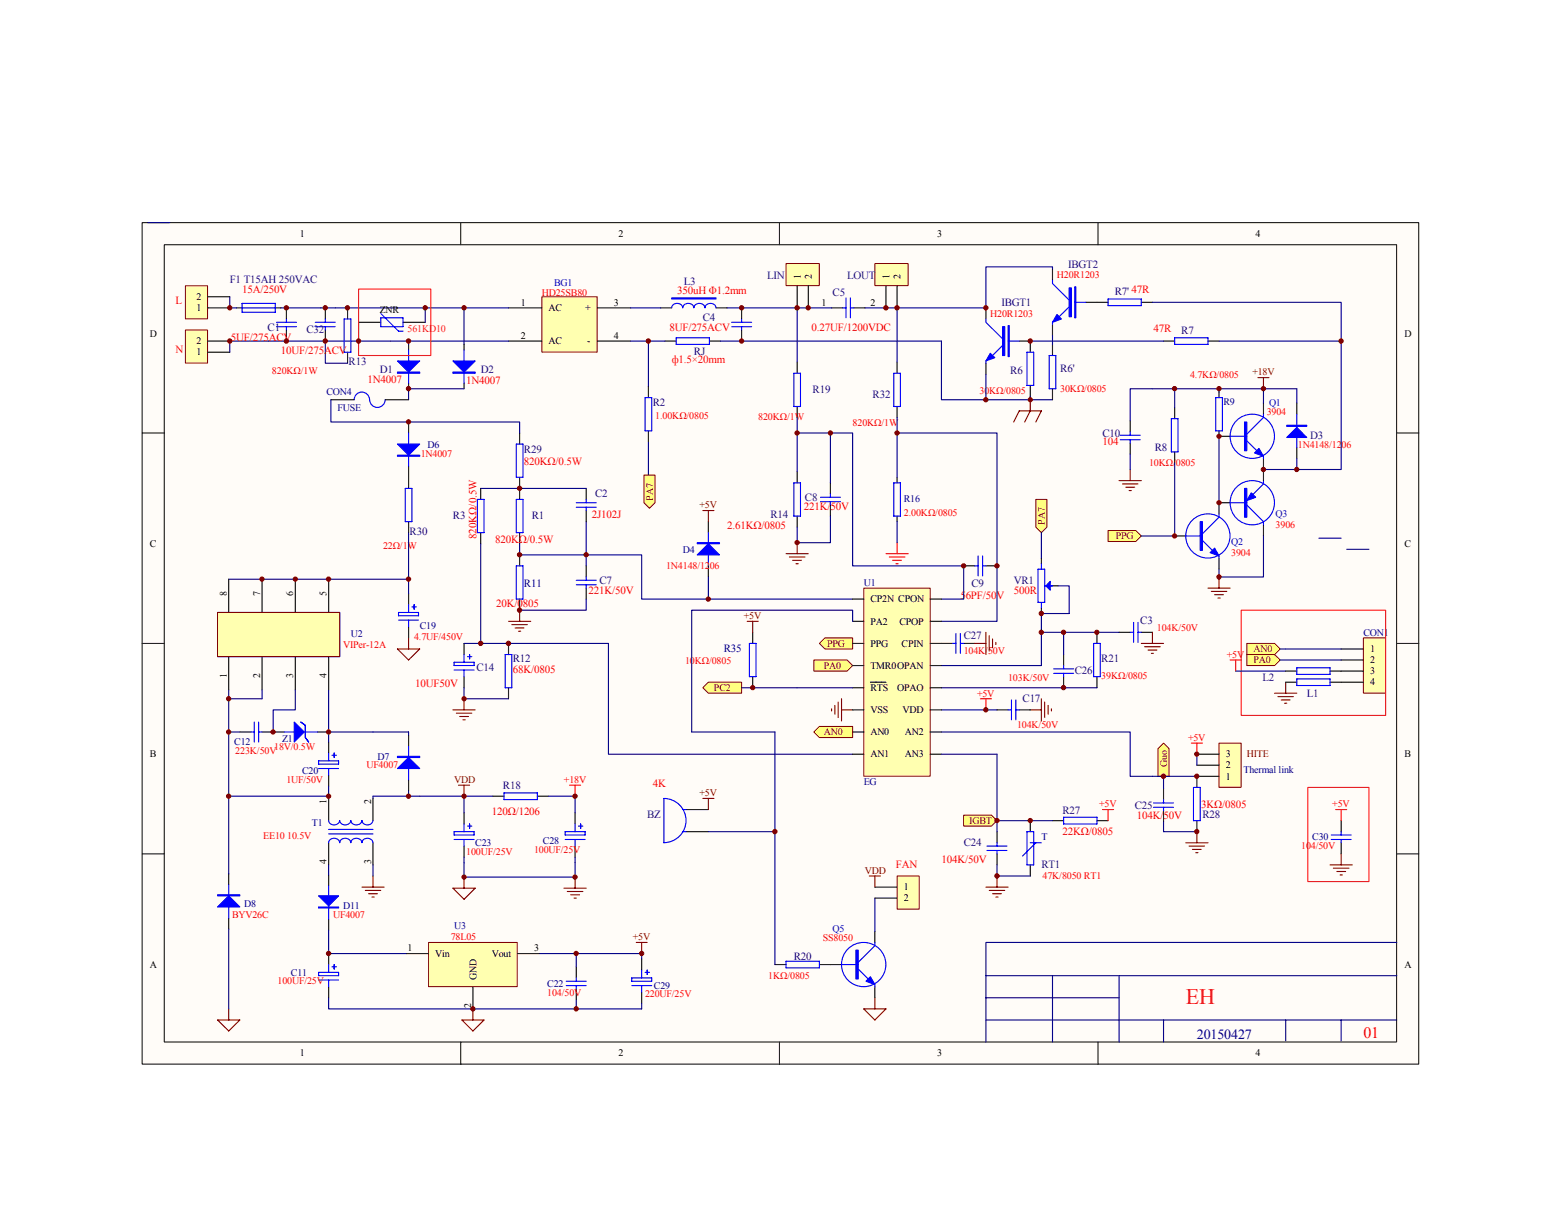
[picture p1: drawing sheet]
<svg xmlns="http://www.w3.org/2000/svg" width="279mm" height="216mm" viewBox="0 0 279 216" stroke-linecap="round" stroke-linejoin="round" font-family="sans-serif">
<path d="M25.4 39.9h228.5v150.6h-228.5z" fill="#fffcf8"/>
<g fill="none" stroke="#000" stroke-width=".18">
<path d="M25.4 39.9h228.5v150.6h-228.5zM82.5 39.9v3.9M139.5 39.9v3.9M196.5 39.9v3.9M29.4 43.8h220.6v142.7h-220.6zM25.4 77.5h4M250 77.5h4M25.4 115.2h4M250 115.2h4M25.4 152.9h4M250 152.9h4M82.5 186.6v3.9"/>
<path d="M139.5 186.6v3.9M196.5 186.6v3.9"/>
</g>
<path d="M140.7 47.2h5.9v3.9h-5.9z" fill="#ffffb0"/>
<path d="M140.7 47.2h5.9v3.9h-5.9z" fill="none" stroke="#800000" stroke-width=".18"/>
<path d="M142.7 51.2v3.9M144.7 51.2v3.9" fill="none" stroke="#000" stroke-width=".2"/>
<path d="M156.6 47.2h5.9v3.9h-5.9z" fill="#ffffb0"/>
<path d="M156.6 47.2h5.9v3.9h-5.9z" fill="none" stroke="#800000" stroke-width=".18"/>
<g fill="none" stroke="#000" stroke-width=".2">
<path d="M42.3 55.1h1M49.3 55.1h1M118.2 55.1h2M128.2 55.1h2M132.7 55.1v2M132.7 59.1v2M148.8 55.1h2M152.8 55.1h2M158.6 51.2v3.9M160.6 51.2v3.9M176.5 55.1v2M176.5 65v2"/>
<path d="M182.4 61.1h2v2M184.4 69v2M208.3 61.1h1.9M216.2 61.1h2M142.7 84.5v1.9M142.7 92.4v2"/>
</g>
<g fill="none" stroke="#00f" stroke-width=".2">
<path d="M43.3 55.1h6M43.3 54.3h6v1.6h-6zM120.2 55.1a1.01 1.01 0 0 1 1-.8 1.01 1.01 0 0 1 1 .8 1.02 1.02 0 0 1 1-.8 1.02 1.02 0 0 1 1 .8M124.2 55.1a1.01 1.01 0 0 1 1-.8 1.01 1.01 0 0 1 1 .8 1.01 1.01 0 0 1 1-.8 1.01 1.01 0 0 1 .9 .8M131 58.5h3.5M131 57.7h3.5M132.7 57.1v.6M132.7 58.5v.6M150.8 55.1h.6M151.4 53.3v3.6M152.2 55.1h.6M152.2 53.3v3.6"/>
<path d="M176.5 57.1v.6l3 3M176.5 64.6v.4M179.5 61.8l-1.8 1.8M180.4 61.1h2M183.8 63.1h1.2v5.9h-1.2zM210.2 60.5h6v1.2h-6zM142.1 86.4h1.2v6h-1.2z"/>
</g>
<g fill="#00f" stroke="#00f" stroke-width=".2">
<path d="M177.2 63.2l.9 .8-1.6 .6z"/>
<path d="M180.4 58.3h.2v5.5h-.2z" fill-rule="evenodd"/>
<path d="M179.5 58.5h.3v5.1h-.3z" fill-rule="evenodd"/>
<path d="M120.2 53.3h8v.2h-8z" fill-rule="evenodd"/>
</g>
<path d="M160.6 156.8h3.9v6h-3.9z" fill="#ffffb0"/>
<path d="M160.6 156.8h3.9v6h-3.9z" fill="none" stroke="#800000" stroke-width=".18"/>
<g fill="none" stroke="#000" stroke-width=".2">
<path d="M73.1 61.7v1M73.1 68.6v1M119 61.1h2M127 61.1h2M202.3 75.3v2M202.3 79.3v2M210.2 73v2M86 87.4v2M86 95.4v1.9M93 87.4v2M93 95.4v1.9M93 99.3v2"/>
<path d="M104.9 87.4v2M104.9 91.4v2M148.6 86.4v2M148.6 90.4v2M186.4 99.9v1M210.2 80.9v2M83.1 115.2v2M93 107.3v1.9M104.9 101.3v2M104.9 105.3v2M172.5 101.3h2M176.5 101.3h2"/>
<path d="M186.4 108.8v1M188.4 104.9h1M190.4 117.2v1.9M83.1 121.1v2M178.5 127.1h1.9M182.4 127.1h2M190.4 121.1v2M214.2 139v2M122.8 148.9h4M122.8 144.9h4M156.6 158.8h4M178.5 148.9v2"/>
<path d="M178.5 152.9v1.9M184.4 146.9v2M184.4 154.8v2M188.4 146.9h2M196.3 146.9h2M208.3 141.2v1.9M208.3 145.1v2M214.2 146.9v2M138.7 172.7h2M146.7 172.7h1.9M156.6 160.8h4"/>
</g>
<g fill="none" stroke="#800000" stroke-width=".2">
<path d="M225.2 67.6h1.9M226.1 67.6v2M140.7 99.1h4M141.3 99.7h2.8M142.7 97.2v1.9M200.3 86h4M200.9 86.6h2.8M201.5 87.2h1.6M202.1 87.8h.4M202.3 84.1v1.9M141.9 100.3h1.6M142.5 100.9h.4"/>
<path d="M184.4 127.1h2M186.4 125.1v4M187 125.7v2.8M187.6 126.3v1.6M188.2 126.9v.4M228.1 124.1h4M228.7 124.7h2.8M229.3 125.3h1.6M229.9 125.9h.4M230.1 122.1v2M155.6 156.8h2M156.6 156.8v2"/>
<path d="M212.2 150.9h4M212.8 151.5h2.8M213.4 152.1h1.6M214 152.7h.4M214.2 148.9v2"/>
</g>
<g fill="none" stroke="#00f" stroke-width=".2">
<path d="M73.1 62.7v5.9M121 60.5h6v1.2h-6zM200.5 78.7h3.6M200.5 77.9h3.6M202.3 77.3v.6M202.3 78.7v.6M209.7 75h1.1v5.9h-1.1zM85.4 89.4h1.2v6h-1.2zM92.4 89.4h1.2v6h-1.2zM103.1 90.8h3.6M103.1 90h3.6M104.9 89.4v.6"/>
<path d="M104.9 90.8v.6M146.9 89.8h3.5M146.9 89h3.5M148.6 88.4v.6M148.6 89.8v.6M175.1 99.5v3.6M175.9 99.5v3.6M81.3 118.6h3.6v.5h-3.6zM81.3 120h3.6M83.1 117.2v1.4M83.1 120v1.1M83.7 117.6h.8"/>
<path d="M84.1 117.2v.8M92.4 101.3h1.2v6h-1.2zM103.1 104.7h3.6M103.1 103.9h3.6M104.9 103.3v.6M104.9 104.7v.6M174.5 101.3h.6M175.9 101.3h.6M185.8 101.9h1.2v5.9h-1.2zM186.4 100.9v1M186.4 107.8v1M187 104.9h1.4"/>
<path d="M188.6 119.7h3.6M190.4 119.1v.6M180.4 127.1h.6M181 125.3v3.6M181.8 127.1h.6M181.8 125.3v3.6M188.6 120.5h3.6M190.4 120.5v.6M118.8 142.9a4 4 0 0 1 4 4 4 4 0 0 1-4 4M118.8 142.9v8M122.2 144.9h.6M122.2 148.9h.6"/>
<path d="M176.7 151.5h3.5M176.7 152.3h3.5M178.5 150.9v.6M178.5 152.3v.6M183.8 148.9h1.2v5.9h-1.2zM184.4 150.9h2M185.4 150.9l-2.4 2.3M190.4 146.3h5.9v1.2h-5.9zM206.5 143.7h3.5M206.5 144.5h3.5M208.3 143.1v.6M208.3 144.5v.6"/>
<path d="M213.6 141h1.2v5.9h-1.2zM140.7 172.1h6v1.2h-6z"/>
</g>
<g fill="#00f" stroke="#00f" stroke-width=".2">
<path d="M71.1 64.6h4l-2 2z"/>
<path d="M188 104.1v1.6l-.8-.8z"/>
<path d="M71.1 66.6h4v.2h-4z" fill-rule="evenodd"/>
</g>
<path d="M213.2 133h2M214.2 133v2M197.3 144.9h2M198.3 144.9v2" fill="none" stroke="#f00" stroke-width=".2"/>
<path d="M218.2 133.1h3.9v7.8h-3.9z" fill="#ffffb0"/>
<path d="M218.2 133h3.9v7.9h-3.9z" fill="none" stroke="#800000" stroke-width=".18"/>
<path d="M214.2 139h4M214.2 137h4M214.2 135h4" fill="none" stroke="#000" stroke-width=".2"/>
<path d="M97 53.1h9.9v9.9h-9.9z" fill="#ffffb0"/>
<path d="M97 53.1h9.9v9.9h-9.9z" fill="none" stroke="#800000" stroke-width=".18"/>
<g fill="none" stroke="#000" stroke-width=".2">
<path d="M91 55.1h6M106.9 55.1h6M73.1 75.5v2M91 61.1h6M93 77.5v2M106.9 61.1h6M142.7 64.8v2M142.7 72.8v1.9M160.6 64.8v2M160.6 72.8v1.9M218.2 78.1h2M226.1 72.2v1.9"/>
<path d="M232.1 72.2v1.9M73.1 83.5v1.9M93 85.4v2M210.2 95.9h2M218.2 99.9v2M220.2 90h-2v2M226.1 82.1v3.9M226.1 94v1.9M232.1 80.1v2M73.1 106.3v1.9M73.1 112.2v2M168.5 115.2h2"/>
<path d="M172.5 115.2h2M42.9 131h2M46.9 131h2M58.8 132.8v2M58.8 138.8v2M73.1 131.6v2M73.1 139.6v2M40.9 156.4v2M83.1 145.5v2M83.1 151.5v2M40.9 164.4v1.9M148.6 172.7h2"/>
<path d="M156.6 166.7v2M156.6 176.7v1.9"/>
</g>
<g fill="none" stroke="#00f" stroke-width=".2">
<path d="M73.1 77.5v6M92.4 79.5h1.2v5.9h-1.2zM142.1 66.8h1.2v6h-1.2zM160 66.8h1.2v6h-1.2zM220.2 78.1h3M223.2 78.9l1.8 1.8M226.1 74.1v.6l-2.9 3M232.1 74.1v6M212.2 95.9h3M215.2 96.8l1.8 1.7M218.2 92v.6l-3 3M218.2 99.5v.4"/>
<path d="M220.2 90h3M223.2 90.4l2.9 3v.6M226.1 81.7v.4M226.1 86v.4M226.1 86.6l-3.1 3.2M71.3 109.6h3.6v.6h-3.6zM71.3 111h3.6M73.1 108.2v1.4M73.1 111v1.2M73.7 108.6h.8M74.1 108.2v.9M170.5 115.2h.6"/>
<path d="M171.1 113.4v3.6M171.9 115.2h.6M171.9 113.4v3.6M44.9 131h.6M45.5 129.3v3.5M46.3 131h.6M46.3 129.3v3.5M57 136.2h3.6v.6h-3.6zM57 137.6h3.6M58.8 134.8v1.4M58.8 137.6v1.2M59.4 135.2h.8"/>
<path d="M59.8 134.8v.8M73.1 133.6v6M40.9 158.4v6M81.3 148.9h3.6v.6h-3.6zM81.3 150.3h3.6M83.1 147.5v1.4M83.1 150.3v1.2M83.7 147.9h.8M84.1 147.5v.8M150.6 172.7h3M153.6 173.5l1.8 1.8M156.6 168.7v.6l-3 3"/>
<path d="M156.6 176.3v.4"/>
<circle cx="224.1" cy="78.1" r="4"/>
<circle cx="216.2" cy="95.9" r="4"/>
<circle cx="224.1" cy="90" r="4"/>
<circle cx="154.6" cy="172.7" r="4"/>
</g>
<g fill="#00f" stroke="#00f" stroke-width=".2">
<path d="M225.3 80.3l.8 1.4-1.5-.6z"/>
<path d="M224 88.2l.7 .8-1.5 .6z"/>
<path d="M217.4 98.1l.8 1.4-1.6-.6z"/>
<path d="M230.3 78.3l1.8-1.8 1.8 1.8z"/>
<path d="M71.1 79.5h4l-2 2z"/>
<path d="M155.8 174.9l.8 1.4-1.6-.6z"/>
<path d="M40.9 160.4l2 2h-4z"/>
<path d="M71.1 137.6l2-2 2 2z"/>
<path d="M222.8 75.5h.4v5.2h-.4z" fill-rule="evenodd"/>
<path d="M222.8 87.4h.4v5.2h-.4z" fill-rule="evenodd"/>
<path d="M214.8 93.4h.4v5.1h-.4z" fill-rule="evenodd"/>
<path d="M230.3 76.1h3.6v.2h-3.6z" fill-rule="evenodd"/>
<path d="M71.1 81.5h4v.2h-4z" fill-rule="evenodd"/>
<path d="M153.2 170.1h.4v5.2h-.4z" fill-rule="evenodd"/>
<path d="M38.9 160.2h4v.2h-4z" fill-rule="evenodd"/>
<path d="M71.1 135.4h4v.2h-4z" fill-rule="evenodd"/>
</g>
<path d="M181.4 75.5l1-1.9h4l-1 1.9M184.4 71.6v2l-1 1.9M91 111.2h4M91.6 111.8h2.8M92.2 112.4h1.6M92.8 113h.4M93 109.2v2M38.9 182.6h4l-2 2zM40.9 180.6v2" fill="none" stroke="#800000" stroke-width=".2"/>
<path d="M130.2 55.1h18.6M226.1 69.6v2.6" fill="none" stroke="#000080" stroke-width=".2"/>
<path d="M76.7 168.7h15.9v7.9h-15.9z" fill="#ffffb0"/>
<path d="M76.7 168.7h15.9v7.9h-15.9z" fill="none" stroke="#800000" stroke-width=".18"/>
<g fill="none" stroke="#000" stroke-width=".2">
<path d="M73.1 85.4v2M73.1 93.4v2M196.3 113.2v2M48.9 131h2M56.8 131h2M196.3 121.1v2M58.8 142.9v4M58.8 150.9v3.9M58.8 156.6v2M66.8 142.9v4M66.8 150.9v3.9M102.9 145.5v2"/>
<path d="M102.9 151.5v2M58.8 164.5v2M58.8 170.7v2M58.8 176.7v1.9M72.7 170.7h4M84.6 176.7v3.9M92.6 170.7h4M103.1 173.1v2M103.1 177v2M114.9 171.7v2M114.9 177.6v2"/>
</g>
<g fill="none" stroke="#00f" stroke-width=".2">
<path d="M72.5 87.4h1.2v6h-1.2zM195.7 115.2h1.2v5.9h-1.2zM50.9 131h5.9M58.8 158.6v5.9M58.8 146.9a1.02 1.02 0 0 0 1 .8 1.02 1.02 0 0 0 1-.8 1.02 1.02 0 0 0 1 .8 1.02 1.02 0 0 0 1-.8 1.01 1.01 0 0 0 1 .8 1.01 1.01 0 0 0 1-.8M58.8 150.9a1.02 1.02 0 0 1 1-.8 1.02 1.02 0 0 1 1 .8 1.02 1.02 0 0 1 1-.8 1.02 1.02 0 0 1 1 .8 1.01 1.01 0 0 1 1-.8 1.01 1.01 0 0 1 1 .8M58.8 149.3h8M58.8 148.5h8M64.8 146.9a1 1 0 0 0 1 .8 1 1 0 0 0 .9-.8M64.8 150.9a1 1 0 0 1 1-.8 1 1 0 0 1 .9 .8M101.2 148.9h3.5v.6h-3.5zM101.2 150.3h3.5"/>
<path d="M102.9 147.5v1.4M102.9 150.3v1.2M103.5 147.9h.8M103.9 147.5v.8M57 174.1h3.6v.6h-3.6zM57 175.5h3.6M58.8 172.7v1.4M58.8 175.5v1.2M59.4 173.1h.8M59.8 172.7v.8M101.3 176.4h3.6M101.3 175.7h3.6"/>
<path d="M103.1 175.1v.6M103.1 176.4v.6M113.1 175.1h3.5v.6h-3.5zM113.1 176.4h3.5M114.9 173.7v1.4M114.9 176.4v1.2M115.5 174.1h.7M115.8 173.7v.8"/>
</g>
<g fill="none" stroke="#800000" stroke-width=".2">
<path d="M71.1 116.2h4l-2 2zM73.1 114.2v2M174.5 115.2h2M176.5 113.2v4M177.1 113.8v2.8M177.7 114.4v1.6M178.2 115v.4M216.2 105.3h4M216.8 105.9h2.8M217.4 106.5h1.6M218 107.1h.4M218.2 103.3v2"/>
<path d="M81.1 127.1h3.9M81.7 127.7h2.8M82.3 128.3h1.6M82.9 128.9h.4M83.1 125.1v2M148.8 126.9v.4M149.4 126.3v1.6M150 125.7v2.8M150.6 125.1v4M150.6 127.1h2M64.8 158.8h3.9M65.4 159.4h2.8"/>
<path d="M66 160h1.6M66.8 156.8v2M81.1 159h3.9l-1.9 2zM83.1 157v2M100.9 159h4M101.5 159.6h2.8M102.9 157v2M66.6 160.6h.4M102.2 160.2h1.5M102.7 160.8h.4M113.9 168.7h1.9M114.9 168.7v2"/>
<path d="M156.6 178.6v2M82.7 182.6h3.9l-2 2zM84.6 180.6v2M154.6 180.6h4l-2 2z"/>
</g>
<g fill="#00f" stroke="#00f" stroke-width=".2">
<path d="M52.7 129.3l1.7 1.7-1.7 1.8z"/>
<path d="M57 160.4h3.6l-1.8 1.8z"/>
<path d="M53.8 129.3l.9 .6v2.1l.5 .8-.5-.8v-2.1z" fill-rule="evenodd"/>
<path d="M57 162.4h3.6v.2h-3.6z" fill-rule="evenodd"/>
</g>
<path d="M175.5 125.1h2M176.5 125.1v2M101.9 140.6h2M102.9 140.6v1.9" fill="none" stroke="#f00" stroke-width=".2"/>
<g fill="none" stroke="#000080" stroke-width=".2">
<path d="M60 55.1h31M112.9 55.1h5.3M154.8 55.1h21.7M48.1 61.1h42.9M112.9 61.1h3.2v8.1M168.5 61.1v10.5h15.9M232.1 72.2v-2.6h-29.8v5.7M232.1 82.1v2M172.5 101.3v6h-4M40.9 123.5v32.9M58.8 123.5v7.5h8M58.8 140.8v2.1"/>
<path d="M58.8 154.8v1.8M66.8 142.5v.4M75.1 142.5h13.1M102.9 153.5v.9M40.9 166.3v14.3M58.8 166.5v4.2"/>
</g>
<path d="M208.3 133l1 1v5h-2v-5z" fill-rule="evenodd" fill="#ffff80" stroke="#800000" stroke-width=".18"/>
<path d="M218.2 78.1v11.9" fill="none" stroke="#000080" stroke-width=".2"/>
<g fill="#ffff80" stroke="#800000" stroke-width=".18">
<path d="M198.3 95h5l1 .9-1 1h-5z" fill-rule="evenodd"/>
<path d="M146.7 115.2l1-1h4.9v2h-4.9z" fill-rule="evenodd"/>
<path d="M185.4 89.4h2v5l-1 1-1-1z" fill-rule="evenodd"/>
</g>
<path d="M116.1 79.1v5.9" fill="none" stroke="#000080" stroke-width=".2"/>
<path d="M115.3 85h1.9v5l-1 1-.9-1z" fill-rule="evenodd" fill="#ffff80" stroke="#800000" stroke-width=".18"/>
<g fill="none" stroke="#000080" stroke-width=".2">
<path d="M57.4 55.1h2.6M83.1 55.1v6.6M142.7 54.9v9.9M160.6 54.9v9.9M116.1 61.1h2.9M129 61.1h39.5M142.7 74.7v9.8M176.5 67v4.6M210.2 69.6v3.4M73.1 95.4v10.9M202.3 81.3v2.8M40.9 103.7h32.2"/>
<path d="M40.9 131h2M58.8 131v1.8M66.8 131h6.3v.6M40.9 142.5h17.9M66.8 142.5h8.3M66.8 154.8v2M73.1 141.6v.9M83.1 153.5v.9M102.9 142.5v3M58.8 178.6v2h56.1v-1M96.6 170.7h18.3v1M103.1 170.7v2.4"/>
<path d="M103.1 179v1.6"/>
</g>
<path d="M40.9 103.7v5.9M40.9 117.6v5.9M46.9 103.7v5.9M46.9 117.6v5.9M52.9 103.7v5.9M52.9 117.6v5.9M58.8 103.7v5.9M58.8 117.6v5.9" fill="none" stroke="#000" stroke-width=".2"/>
<path d="M38.9 109.6h21.9v8h-21.9z" fill="none" stroke="#00f" stroke-width=".2"/>
<path d="M38.9 111.6h.6l.3 .2 .5 .2v.2h.2v.2l.2 .2v.4h.2v1.2h-.2v.4l-.2 .2v.2h-.2v.2l-.5 .2-.3 .2h-.6" fill="none" stroke="#f00" stroke-width=".2"/>
<path d="M39 109.7h21.8v7.8h-21.8z" fill="#ffffb0"/>
<path d="M38.9 109.6h21.9v7.9h-21.9z" fill="none" stroke="#800000" stroke-width=".18"/>
<path d="M73.1 61.1v.6M40.9 125.1h6M206.3 139h7.9M208.3 139v2.2M214.2 135v2M208.3 147.1v1.8h5.9M58.8 170.7h13.9" fill="none" stroke="#000080" stroke-width=".2"/>
<path d="M83.1 61.7v1M83.1 68.6v1M116.1 69.2v2M116.1 77.1v2M126.8 93.4v2M126.8 101.3v2" fill="none" stroke="#000" stroke-width=".2"/>
<path d="M83.1 62.7v5.9M115.5 71.2h1.1v5.9h-1.1zM126.8 95.4v5.9" fill="none" stroke="#00f" stroke-width=".2"/>
<g fill="#00f" stroke="#00f" stroke-width=".2">
<path d="M126.8 97.3l2 2h-4z"/>
<path d="M81.1 64.6h3.9l-1.9 2z"/>
<path d="M124.8 97.2h4v.1h-4z" fill-rule="evenodd"/>
<path d="M81.1 66.6h3.9v.2h-3.9z" fill-rule="evenodd"/>
</g>
<path d="M125.8 91.4h2M126.8 91.4v2" fill="none" stroke="#800000" stroke-width=".2"/>
<path d="M244.1 114.2h3.9v9.9h-3.9z" fill="#ffffb0"/>
<path d="M244 114.2h4v9.9h-4z" fill="none" stroke="#800000" stroke-width=".18"/>
<path d="M240.1 116.2h3.9M240.1 118.2h3.9M240.1 120.1h3.9M240.1 122.1h3.9" fill="none" stroke="#000" stroke-width=".2"/>
<g fill="#ffff80" stroke="#800000" stroke-width=".18">
<path d="M223.2 115.2h4.9l1 1-1 1h-4.9z" fill-rule="evenodd"/>
<path d="M223.2 117.2h4.9l1 1-1 .9h-4.9z" fill-rule="evenodd"/>
</g>
<path d="M184.4 71v.6M218.2 69.6v.6M148.6 92.4v4.8h-5.9v-2.8M46.9 123.5v1.6M52.9 123.5v3.6h-4v3.9M83.1 154.4v2.6h19.8v-2.6M83.1 142.5v3M200.3 174.7v11.9M176.5 182.6h23.8" fill="none" stroke="#000080" stroke-width=".2"/>
<path d="M218.2 70.2v1M218.2 77.1v1" fill="none" stroke="#000" stroke-width=".2"/>
<path d="M217.6 71.2h1.2v5.9h-1.2z" fill="none" stroke="#00f" stroke-width=".2"/>
<path d="M176.5 174.7h73.5M176.5 178.6h23.8M188.4 174.7v11.9M250 168.7h-73.5v17.9M200.3 182.6h49.7M208.3 182.6v4M230.1 182.6v3.8M240.1 182.6v3.8" fill="none" stroke="#11037e" stroke-width=".2"/>
<g fill="#800000" stroke="#800000" stroke-width=".18">
<circle cx="83.1" cy="55.1" r=".39"/>
<circle cx="116" cy="61.1" r=".39"/>
<circle cx="142.7" cy="97.1" r=".39"/>
<circle cx="176.5" cy="71.6" r=".39"/>
</g>
<path d="M220.2 118.2h2M221.2 118.2v1.9" fill="none" stroke="#f00" stroke-width=".2"/>
<path d="M176.5 158.8h3.9M177.1 159.4h2.7M177.7 160h1.5M178.5 156.8v2M178.2 160.6h.4" fill="none" stroke="#800000" stroke-width=".2"/>
<path d="M172.5 145.9h5l1 1-1 1h-5z" fill-rule="evenodd" fill="#ffff80" stroke="#800000" stroke-width=".18"/>
<path d="M142.7 77.5h9.9v23.8h19.9M148.6 77.5v8.9M160.6 77.5h17.9v33.7h-10M160.6 74.7v10.7M184.4 61.1h23.9M218.2 61.1h21.9v23h-14M160.6 93.4v3.8M210.2 82.9v13h-5.9M226.1 95.9v7.4h-7.9v-1.4M83.1 115.2h25.8" fill="none" stroke="#000080" stroke-width=".2"/>
<g fill="#800000" stroke="#800000" stroke-width=".18">
<circle cx="226.1" cy="69.6" r=".39"/>
<circle cx="210.2" cy="69.6" r=".39"/>
<circle cx="218.2" cy="69.6" r=".38"/>
<circle cx="232.1" cy="84.1" r=".38"/>
<circle cx="218.2" cy="103.3" r=".39"/>
</g>
<path d="M160.6 85.4v1M160.6 92.4v1" fill="none" stroke="#000" stroke-width=".2"/>
<path d="M160 86.4h1.2v6h-1.2z" fill="none" stroke="#00f" stroke-width=".2"/>
<path d="M158.6 99.1h4M159.2 99.7h2.8M160.6 97.2v1.9M159.8 100.3h1.6M160.4 100.9h.4" fill="none" stroke="#f00" stroke-width=".2"/>
<g fill="#ffff80" stroke="#800000" stroke-width=".18">
<path d="M145.7 118.2h5.9l1 .9-1 1h-5.9z" fill-rule="evenodd"/>
<path d="M145.7 131l1-1h5.9v2h-5.9z" fill-rule="evenodd"/>
</g>
<path d="M196.3 113.2h-9.9v5.9h-17.9M138.7 131v41.7M168.5 123.1h27.8M168.5 127.1h10M178.5 135v11.9h9.9M126.8 148.9h11.9M178.5 154.8v2h5.9M178.5 146.9v2" fill="none" stroke="#000080" stroke-width=".2"/>
<g fill="#800000" stroke="#800000" stroke-width=".18">
<circle cx="178.4" cy="156.8" r=".39"/>
<circle cx="208.2" cy="139" r=".39"/>
<circle cx="142.7" cy="77.5" r=".39"/>
<circle cx="148.6" cy="77.5" r=".38"/>
<circle cx="160.6" cy="77.5" r=".39"/>
</g>
<path d="M125.8 123.1l1-1h5.9v2h-5.9z" fill-rule="evenodd" fill="#ffff80" stroke="#800000" stroke-width=".18"/>
<path d="M93 97.3v2h21.9v8h37.7M93 87.4h11.9M104.9 93.4v7.9M104.9 107.3v1.9h-11.9M108.9 115.2v19.8h43.7M126.8 103.3v4M156.6 160.8v5.9" fill="none" stroke="#000080" stroke-width=".2"/>
<g fill="#800000" stroke="#800000" stroke-width=".18">
<circle cx="126.8" cy="107.2" r=".39"/>
<circle cx="104.9" cy="99.3" r=".39"/>
</g>
<path d="M91 115.2v2M91 123.1v2" fill="none" stroke="#000" stroke-width=".2"/>
<path d="M90.4 117.2h1.2v5.9h-1.2z" fill="none" stroke="#00f" stroke-width=".2"/>
<path d="M154.6 105.3h11.9v33.7h-11.9z" fill="#ffffb0"/>
<path d="M154.6 105.3h11.9v33.7h-11.9z" fill="none" stroke="#800000" stroke-width=".18"/>
<g fill="none" stroke="#000" stroke-width=".2">
<path d="M58.2 55.1v2M58.2 59.1v2M62.2 55.1v2M64.2 57.7h4M72.1 57.7h4M188.4 48.2v2M188.4 58.1v2M194.4 54.1h3.9M204.3 54.1h2M59.2 71.6h4.2M62.2 63.1v1.9M69 71.6h4.1"/>
<path d="M188.4 61.7v1.9M188.4 69.6v2M134.7 113.2v2M152.6 107.3h2M152.6 111.2h2M152.6 115.2h2M152.6 119.1h2M166.5 107.3h2M166.5 111.2h2M166.5 115.2h2M166.5 119.1h2M200.3 113.2h2"/>
<path d="M204.3 113.2h2M134.7 121.1v2M152.6 123.1h2M152.6 127.1h2M152.6 131h2M152.6 135h2M155.8 122.1h2.8M166.5 123.1h2M166.5 127.1h2M166.5 131h2M166.5 135h2M230.1 122.1h2"/>
<path d="M230.1 120.1h2M238.1 122.1h2M238.1 120.1h2M88.2 142.5h2M96.2 142.5h2M240.1 146.9v2M240.1 150.9v2"/>
</g>
<g fill="#800000" stroke="#800000" stroke-width=".18">
<circle cx="176.5" cy="127.1" r=".39"/>
<circle cx="178.4" cy="146.9" r=".39"/>
<circle cx="190.4" cy="113.2" r=".39"/>
<circle cx="83.1" cy="125.1" r=".38"/>
<circle cx="86" cy="115.2" r=".39"/>
<circle cx="138.7" cy="148.9" r=".39"/>
<circle cx="114.9" cy="170.7" r=".38"/>
<circle cx="102.9" cy="142.5" r=".39"/>
<circle cx="102.9" cy="157" r=".39"/>
<circle cx="103.1" cy="170.7" r=".38"/>
<circle cx="103.1" cy="180.6" r=".39"/>
<circle cx="40.9" cy="131" r=".39"/>
<circle cx="58.8" cy="142.5" r=".39"/>
<circle cx="40.9" cy="142.5" r=".39"/>
<circle cx="40.9" cy="125.1" r=".39"/>
<circle cx="83.1" cy="142.5" r=".38"/>
<circle cx="73.1" cy="103.7" r=".39"/>
<circle cx="73.1" cy="61.1" r=".39"/>
<circle cx="83.1" cy="157" r=".38"/>
<circle cx="73.1" cy="142.5" r=".39"/>
<circle cx="184.4" cy="61.1" r=".39"/>
<circle cx="132.7" cy="55.1" r=".39"/>
<circle cx="132.7" cy="61.1" r=".39"/>
<circle cx="73.1" cy="69.6" r=".39"/>
<circle cx="172.5" cy="101.3" r=".39"/>
<circle cx="178.4" cy="101.3" r=".39"/>
<circle cx="214.2" cy="148.9" r=".39"/>
<circle cx="214.2" cy="139" r=".39"/>
<circle cx="190.4" cy="123.1" r=".39"/>
<circle cx="93" cy="87.4" r=".39"/>
<circle cx="93" cy="109.2" r=".39"/>
<circle cx="93" cy="99.3" r=".39"/>
<circle cx="184.4" cy="146.9" r=".38"/>
<circle cx="214.2" cy="135" r=".38"/>
<circle cx="218.2" cy="78.1" r=".38"/>
<circle cx="226.1" cy="84.1" r=".39"/>
<circle cx="218.2" cy="90" r=".38"/>
<circle cx="210.2" cy="95.9" r=".39"/>
<circle cx="48.9" cy="131" r=".38"/>
<circle cx="84.6" cy="180.6" r=".39"/>
<circle cx="58.8" cy="170.7" r=".39"/>
<circle cx="58.8" cy="131" r=".39"/>
<circle cx="58.8" cy="103.7" r=".39"/>
<circle cx="52.9" cy="103.7" r=".38"/>
<circle cx="46.9" cy="103.7" r=".38"/>
<circle cx="91" cy="115.2" r=".39"/>
<circle cx="134.7" cy="123.1" r=".38"/>
<circle cx="76.1" cy="55.1" r=".39"/>
<circle cx="240" cy="61.1" r=".39"/>
<circle cx="176.5" cy="55.1" r=".39"/>
<circle cx="184.4" cy="71.6" r=".38"/>
<circle cx="62.2" cy="55.1" r=".39"/>
<circle cx="73.1" cy="75.5" r=".39"/>
<circle cx="196.3" cy="113.2" r=".38"/>
<circle cx="186.4" cy="113.2" r=".39"/>
<circle cx="186.4" cy="109.8" r=".39"/>
<circle cx="58.2" cy="55.1" r=".39"/>
<circle cx="142.7" cy="55.1" r=".39"/>
<circle cx="144.6" cy="55.1" r=".39"/>
<circle cx="158.6" cy="55.1" r=".39"/>
<circle cx="160.6" cy="55.1" r=".39"/>
</g>
<g fill="none" stroke="#000080" stroke-width=".2">
<path d="M188.4 48.2v-.4h-11.9v7.3M206.3 54.1h33.8v7M58.2 61.1v3.9h4M59.2 71.6v3.9h33.8v2M83.1 69.6h-10v2M184.4 71.6h4M188.4 60.1v1.6M86 87.4h7M86 97.3v17.9M186.4 95.4v4.5M236.1 96.4h4M241 98.3h4"/>
<path d="M152.6 111.2v-2h-28.8v21.8h14.9M189.4 104.9h2v4.9h-5v3.4M190.4 113.2v4M196.3 113.2h4M229.1 118.2h11M230.1 116.2h10M83.1 123.1v2h7.9M132.7 123.1h19.9M168.5 131h33.8v8h4M168.5 135h10M221.2 120.1h8.9M98.2 142.5h4.7"/>
</g>
<g fill="none" stroke="#00f" stroke-width=".2">
<path d="M56.4 58.5h3.6M56.4 57.7h3.6M58.2 57.1v.6M58.2 58.5v.6M61.6 57.1h1.2v6h-1.2zM68.2 56.9h3.9v1.6h-3.9zM68.2 56.1l3.1 3.2h.8M188.4 50.2v.6l3 2.9M188.4 57.7v.4M191.4 54.9l-1.8 1.8M192.4 54.1h2M198.3 53.5h6v1.2h-6z"/>
<path d="M63.4 71.6a1.38 1.38 0 0 1 1.4-1.4 1.38 1.38 0 0 1 1.3 1.4M66.2 71.6a1.39 1.39 0 0 0 1.4 1.3 1.39 1.39 0 0 0 1.3-1.3M187.8 63.6h1.2v6h-1.2zM134.1 115.2h1.2v5.9h-1.2zM202.3 113.2h.6M202.9 111.4v3.6M203.7 113.2h.6M203.7 111.4v3.6M232.1 119.5h6v1.2h-6zM232.1 121.5h6v1.2h-6zM90.2 141.9h6v1.2h-6zM238.3 150.3h3.6"/>
<path d="M238.3 149.5h3.6M240.1 148.9v.6M240.1 150.3v.6"/>
</g>
<g fill="none" stroke="#800000" stroke-width=".2">
<path d="M133.7 111.2h2M134.7 111.2v2M204.3 115.2h4M204.9 115.8h2.8M205.5 116.4h1.6M206.1 117h.4M206.3 113.2v2M82.1 140.6h2M83.1 140.6v1.9M125.8 142.9h2M126.8 142.9v2M238.1 154.8h3.9"/>
<path d="M238.7 155.4h2.7M239.3 156h1.6M239.9 156.6h.4M240.1 152.9v1.9"/>
</g>
<path d="M64.2 57.7v3.4M76.1 55.1v2.6M229.1 116.2h1" fill="none" stroke="#11037e" stroke-width=".2"/>
<path d="M239.1 144.9h1.9M240.1 144.9v2" fill="none" stroke="#f00" stroke-width=".2"/>
<path d="M64.2 51.8h12.9v11.8h-12.9zM222.2 109.2h25.8v18.9h-25.8zM234.1 141h10.9v16.8h-10.9z" fill="none" stroke="#ee0e22" stroke-width=".2"/>
<g fill="#00f" stroke="#00f" stroke-width=".2">
<path d="M189.2 56.3l.8 .8-1.6 .6z"/>
<path d="M192.4 51.4h.2v5.5h-.2z" fill-rule="evenodd"/>
<path d="M191.4 51.5h.4v5.2h-.4z" fill-rule="evenodd"/>
</g>
<path d="M33.2 59.1h3.9v5.9h-3.9z" fill="#ffffb0"/>
<path d="M33.2 59.1h3.9v5.9h-3.9z" fill="none" stroke="#800000" stroke-width=".18"/>
<path d="M37.2 63.1h3.9M37.2 61.1h3.9" fill="none" stroke="#000" stroke-width=".2"/>
<path d="M33.2 51.2h3.9v5.9h-3.9z" fill="#ffffb0"/>
<path d="M33.2 51.2h3.9v5.9h-3.9z" fill="none" stroke="#800000" stroke-width=".18"/>
<path d="M37.2 55.1h3.9M37.2 53.1h3.9M51.3 55.1v2M51.3 59.1v2" fill="none" stroke="#000" stroke-width=".2"/>
<path d="M26.4 39.9h4M41.1 53.1v2h1.2M50.3 55.1h7.1M48.1 61.1h-7v2" fill="none" stroke="#000080" stroke-width=".2"/>
<g fill="#800000" stroke="#800000" stroke-width=".18">
<circle cx="41.1" cy="55.1" r=".39"/>
<circle cx="64.2" cy="61.1" r=".39"/>
<circle cx="58.2" cy="61.1" r=".39"/>
<circle cx="51.3" cy="61.1" r=".39"/>
<circle cx="51.3" cy="55.1" r=".39"/>
<circle cx="41.1" cy="61.1" r=".39"/>
</g>
<path d="M49.5 58.5h3.6M49.5 57.7h3.6M51.3 57.1v.6M51.3 58.5v.6" fill="none" stroke="#00f" stroke-width=".2"/>
<text font-size="3.9" fill="#f00" x="212.2" y="179.7">EH</text>
<text font-size="2.9" fill="#f00" x="244" y="185.9">01</text>
<text font-size="2.5" fill="#000080" x="214.2" y="186">20150427</text>
<g font-size="2" fill="#30007a">
<text x="191.2" y="47.9">IBGT2</text>
<text x="41.1" y="50.7">F1 T15AH 250VAC</text>
<text x="122.4" y="51.1">L3</text>
<text x="137.3" y="49.9">LIN</text>
<text x="149" y="53.1">C5</text>
<text x="151.6" y="49.9">LOUT</text>
<text x="199.5" y="52.9">R7' 47R</text>
<text x="47.9" y="59.2">C1</text>
<text x="54.8" y="59.6">C32</text>
<text x="125.8" y="57.4">C4</text>
<text x="179.2" y="54.8">IBGT1</text>
<text x="211.4" y="59.8">R7</text>
<text x="62.4" y="65.4">R13</text>
<text x="124.2" y="63.6">RJ</text>
<text x="68" y="66.7">D1</text>
<text x="86" y="66.7">D2</text>
<text x="145.5" y="70.3">R19</text>
<text x="156.2" y="71.3">R32</text>
<text x="180.8" y="67">R6</text>
<text x="189.8" y="66.5">R6'</text>
<text x="116.8" y="72.7">R2</text>
<text x="93.8" y="81">R29</text>
<text x="197.3" y="78.2">C10</text>
<text x="206.7" y="80.8">R8</text>
<text x="234.5" y="78.6">D3</text>
<text x="106.5" y="88.9">C2</text>
<text x="144.1" y="89.7">C8</text>
<text x="73.3" y="95.7">R30</text>
<text x="81.1" y="92.9">R3</text>
<text x="95.2" y="92.9">R1</text>
<text x="137.9" y="92.7">R14</text>
<text x="107.3" y="104.6">C7</text>
<text x="173.9" y="105">C9</text>
<text x="181.4" y="104.6">VR1</text>
<text x="204.1" y="111.7">C3</text>
<text x="91.8" y="118.5">R12</text>
<text x="172.5" y="114.3">C27</text>
<text x="197.1" y="118.5">R21</text>
<text x="85.3" y="120.1">C14</text>
<text x="183" y="125.6">C17</text>
<text x="192.4" y="120.7">C26</text>
<text x="226" y="121.9">L2</text>
<text x="233.9" y="124.8">L1</text>
<text x="90" y="141.3">R18</text>
<text x="115.8" y="146.5">BZ</text>
<text x="190.2" y="145.6">R27</text>
<text x="203.1" y="144.9">C25</text>
<text x="215.2" y="146.5">R28</text>
<text x="172.5" y="151.4">C24</text>
<text x="186.4" y="155.4">RT1</text>
<text x="142.1" y="171.8">R20</text>
</g>
<g font-size="2" fill="#f00">
<text x="43.3" y="52.5">15A/250V</text>
<text x="121.2" y="52.7">350uH Φ1.2mm</text>
<text x="31.4" y="54.5">L</text>
<text x="119.8" y="59.2">8UF/275ACV</text>
<text x="145.3" y="59.2">0.27UF/1200VDC</text>
<text x="206.5" y="59.4">47R</text>
<text x="31.4" y="63.2">N</text>
<text x="41.3" y="61">5UF/275ACV</text>
<text x="50.3" y="63.4">10UF/275ACV</text>
<text x="120.2" y="65">ф1.5×20mm</text>
<text x="65.8" y="68.5">1N4007</text>
<text x="83.5" y="68.7">1N4007</text>
<text x="93.8" y="83.2">820KΩ/0.5W</text>
<text x="197.3" y="79.6">104</text>
<text x="105.9" y="92.7">2J102J</text>
<text x="130.2" y="94.7">2.61KΩ/0805</text>
<text x="143.9" y="91.3">221K/50V</text>
<text x="85.3" y="96.5" transform="rotate(-90 85.3 96.5)">820KΩ/0.5W</text>
<text x="88.6" y="97.3">820KΩ/0.5W</text>
<text x="105.3" y="106.4">221K/50V</text>
<text x="171.9" y="107.2">56PF/50V</text>
<text x="181.4" y="106.4">500R</text>
<text x="88.8" y="108.6">20K/0805</text>
<text x="74.3" y="123">10UF50V</text>
<text x="91.8" y="120.5">68K/0805</text>
<text x="116.8" y="140.9">4K</text>
<text x="88" y="145.8">120Ω/1206</text>
<text x="190.2" y="149.4">22KΩ/0805</text>
<text x="203.5" y="146.6">104K/50V</text>
<text x="215" y="144.7">3KΩ/0805</text>
<text x="160.4" y="155.4">FAN</text>
<text x="168.5" y="154.6">104K/50V</text>
</g>
<g font-size="2" fill="#000080">
<text x="93.8" y="105">R11</text>
<text x="129.6" y="116.7">R35</text>
</g>
<g font-size="1.8">
<text x="53.7" y="42.4">1</text>
<text x="110.7" y="42.4">2</text>
<text x="167.7" y="42.4">3</text>
<text x="224.7" y="42.4">4</text>
<text x="35.2" y="53.7">2</text>
<text x="143.3" y="50" transform="rotate(-90 143.3 50)">1</text>
<text x="145.3" y="50" transform="rotate(-90 145.3 50)">2</text>
<text x="159.2" y="50" transform="rotate(-90 159.2 50)">1</text>
<text x="161.2" y="50" transform="rotate(-90 161.2 50)">2</text>
<text x="35.2" y="55.7">1</text>
<text x="68" y="56.1">ZNR</text>
<text x="93.2" y="54.7">1</text>
<text x="98.2" y="55.7">AC</text>
<text x="104.7" y="55.7">+</text>
<text x="109.9" y="54.7">3</text>
<text x="147" y="54.7">1</text>
<text x="155.8" y="54.7">2</text>
<text x="26.8" y="60.3">D</text>
<text x="35.2" y="63.6">1</text>
<text x="35.2" y="61.6">2</text>
<text x="93.2" y="60.6">2</text>
<text x="98.2" y="61.6">AC</text>
<text x="105.1" y="61.6">-</text>
<text x="109.9" y="60.6">4</text>
<text x="251.4" y="60.3">D</text>
<text x="26.8" y="97.9">C</text>
<text x="251.4" y="97.9">C</text>
<text x="40.6" y="106.7" transform="rotate(-90 40.6 106.7)">8</text>
<text x="46.5" y="106.7" transform="rotate(-90 46.5 106.7)">7</text>
<text x="52.5" y="106.7" transform="rotate(-90 52.5 106.7)">6</text>
<text x="58.5" y="106.7" transform="rotate(-90 58.5 106.7)">5</text>
<text x="155.8" y="107.8">CP2N CPON</text>
<text x="155.8" y="111.8">PA2</text>
<text x="161" y="111.8">CPOP</text>
<text x="155.8" y="115.8">PPG</text>
<text x="155.8" y="119.7">TMR0OPAN</text>
<text x="161.4" y="115.8">CPIN</text>
<text x="245.2" y="116.8">1</text>
<text x="245.2" y="118.7">2</text>
<text x="40.6" y="121.3" transform="rotate(-90 40.6 121.3)">1</text>
<text x="46.5" y="121.3" transform="rotate(-90 46.5 121.3)">2</text>
<text x="52.5" y="121.3" transform="rotate(-90 52.5 121.3)">3</text>
<text x="58.5" y="121.3" transform="rotate(-90 58.5 121.3)">4</text>
<text x="155.8" y="123.7">RTS</text>
<text x="160.6" y="123.7">OPAO</text>
<text x="245.2" y="120.7">3</text>
<text x="245.2" y="122.7">4</text>
<text x="155.8" y="127.7">VSS</text>
<text x="155.8" y="131.6">AN0</text>
<text x="161.6" y="127.7">VDD</text>
<text x="162" y="131.6">AN2</text>
<text x="26.8" y="135.6">B</text>
<text x="155.8" y="135.6">AN1</text>
<text x="162" y="135.6">AN3</text>
<text x="219.4" y="137.6">2</text>
<text x="219.4" y="135.6">3</text>
<text x="251.4" y="135.6">B</text>
<text x="58.5" y="143.9" transform="rotate(-90 58.5 143.9)">1</text>
<text x="66.4" y="143.9" transform="rotate(-90 66.4 143.9)">2</text>
<text x="219.4" y="139.6">1</text>
<text x="58.5" y="154.6" transform="rotate(-90 58.5 154.6)">4</text>
<text x="66.4" y="154.6" transform="rotate(-90 66.4 154.6)">3</text>
<text x="161.8" y="161.4">2</text>
<text x="161.8" y="159.4">1</text>
<text x="26.8" y="173.2">A</text>
<text x="72.9" y="170.3">1</text>
<text x="77.9" y="171.3">Vin</text>
<text x="88" y="171.3">Vout</text>
<text x="95.6" y="170.3">3</text>
<text x="251.4" y="173.2">A</text>
<text x="85.3" y="175.5" transform="rotate(-90 85.3 175.5)">GND</text>
<text x="84.3" y="180.4" transform="rotate(-90 84.3 180.4)">2</text>
<text x="53.7" y="189.1">1</text>
<text x="110.7" y="189.1">2</text>
<text x="167.7" y="189.1">3</text>
<text x="224.7" y="189.1">4</text>
</g>
<g font-size="1.8" fill="#f00">
<text x="97" y="52.9">HD25SB80</text>
<text x="189.2" y="49.7">H20R1203</text>
<text x="177.2" y="56.7">H20R1203</text>
<text x="48.7" y="67">820KΩ/1W</text>
<text x="175.3" y="70.6">30KΩ/0805</text>
<text x="189.8" y="70.2">30KΩ/0805</text>
<text x="213" y="67.6">4.7KΩ/0805</text>
<text x="117.3" y="74.9">1.00KΩ/0805</text>
<text x="135.7" y="75.1">820KΩ/1W</text>
<text x="152.6" y="76.3">820KΩ/1W</text>
<text x="226.7" y="74.3">3904</text>
<text x="75.3" y="81.9">1N4007</text>
<text x="205.7" y="83.4">10KΩ/0805</text>
<text x="232.3" y="80.3">1N4148/1206</text>
<text x="161.8" y="92.4">2.00KΩ/0805</text>
<text x="228.3" y="94.6">3906</text>
<text x="68.6" y="98.3">22Ω/1W</text>
<text x="119.2" y="101.9">1N4148/1206</text>
<text x="220.4" y="99.5">3904</text>
<text x="207.1" y="113">104K/50V</text>
<text x="61.4" y="116">VIPer-12A</text>
<text x="74.1" y="114.6">4.7UF/450V</text>
<text x="122.6" y="118.9">10KΩ/0805</text>
<text x="172.5" y="117.2">104K/50V</text>
<text x="219.6" y="117.8">+5V</text>
<text x="174.9" y="124.7">+5V</text>
<text x="180.4" y="121.9">103K/50V</text>
<text x="197.1" y="121.5">39KΩ/0805</text>
<text x="182" y="130.2">104K/50V</text>
<text x="42.1" y="135">223K/50V</text>
<text x="49.1" y="134.2">18V/0.5W</text>
<text x="65.6" y="137.6">UF4007</text>
<text x="212.6" y="132.6">+5V</text>
<text x="51.3" y="140.1">1UF/50V</text>
<text x="100.9" y="140.1">+18V</text>
<text x="196.7" y="144.5">+5V</text>
<text x="238.5" y="144.5">+5V</text>
<text x="47.1" y="150.3">EE10 10.5V</text>
<text x="83.5" y="153">100UF/25V</text>
<text x="95.6" y="152.6">100UF/25V</text>
<text x="232.9" y="152">104/50V</text>
<text x="186.6" y="157.4">47K/8050 RT1</text>
<text x="41.5" y="164.3">BYV26C</text>
<text x="59.6" y="164.3">UF4007</text>
<text x="80.7" y="168.3">78L05</text>
<text x="147.3" y="168.5">SS8050</text>
<text x="49.7" y="176.2">100UF/25V</text>
<text x="98" y="178.2">104/50V</text>
<text x="115.5" y="178.4">220UF/25V</text>
<text x="137.5" y="175.2">1KΩ/0805</text>
</g>
<g font-size="1.8" fill="#0000bf">
<text x="99.2" y="51.1">BG1</text>
<text x="227.1" y="72.7">Q1</text>
<text x="228.3" y="92.6">Q3</text>
<text x="220.4" y="97.5">Q2</text>
<text x="149" y="166.9">Q5</text>
</g>
<text font-size="1.8" fill="#ee0e22" x="72.9" y="59.5">561KD10</text>
<g font-size="1.8" fill="#000080">
<text x="58.4" y="70.8">CON4</text>
<text x="60.4" y="73.5">FUSE</text>
<text x="219" y="72.5">R9</text>
<text x="76.5" y="80.3">D6</text>
<text x="161.8" y="89.8">R16</text>
<text x="122.2" y="98.9">D4</text>
<text x="154.6" y="104.9">U1</text>
<text x="62.8" y="114">U2</text>
<text x="75.1" y="112.6">C19</text>
<text x="244" y="113.8">CON1</text>
<text x="41.9" y="133.4">C12</text>
<text x="50.5" y="132.8">Z1</text>
<text x="67.6" y="136">D7</text>
<text x="54.1" y="138.6">C20</text>
<text x="154.6" y="140.5">EG</text>
<text x="222.6" y="138.4">Thermal link</text>
<text x="55.8" y="147.9">T1</text>
<text x="85" y="151.4">C23</text>
<text x="97.2" y="151">C28</text>
<text x="186.4" y="150.5">T</text>
<text x="234.9" y="150.5">C30</text>
<text x="43.7" y="162.3">D8</text>
<text x="61.4" y="162.8">D11</text>
<text x="81.3" y="166.3">U3</text>
<text x="52.1" y="174.6">C11</text>
<text x="98" y="176.6">C22</text>
<text x="117.1" y="177">C29</text>
</g>
<g font-size="1.8" fill="#800000">
<text x="224.2" y="67.2">+18V</text>
<text x="116.9" y="89.6" transform="rotate(-90 116.9 89.6)">PA7</text>
<text x="125.2" y="91">+5V</text>
<text x="187" y="94" transform="rotate(-90 187 94)">PA7</text>
<text x="199.7" y="96.5">PPG</text>
<text x="133.1" y="110.8">+5V</text>
<text x="147.4" y="119.7">PA0</text>
<text x="148" y="115.8">PPG</text>
<text x="224.3" y="116.8">AN0</text>
<text x="224.3" y="118.7">PA0</text>
<text x="127.8" y="123.7">PC2</text>
<text x="147.4" y="131.6">AN0</text>
<text x="208.9" y="137.4" transform="rotate(-90 208.9 137.4)">Guo</text>
<text x="223.2" y="135.6">HITE</text>
<text x="81.3" y="140.1">VDD</text>
<text x="125.2" y="142.5">+5V</text>
<text x="173.5" y="147.5">IGBT</text>
<text x="154.8" y="156.4">VDD</text>
<text x="113.3" y="168.3">+5V</text>
</g>
</svg>
